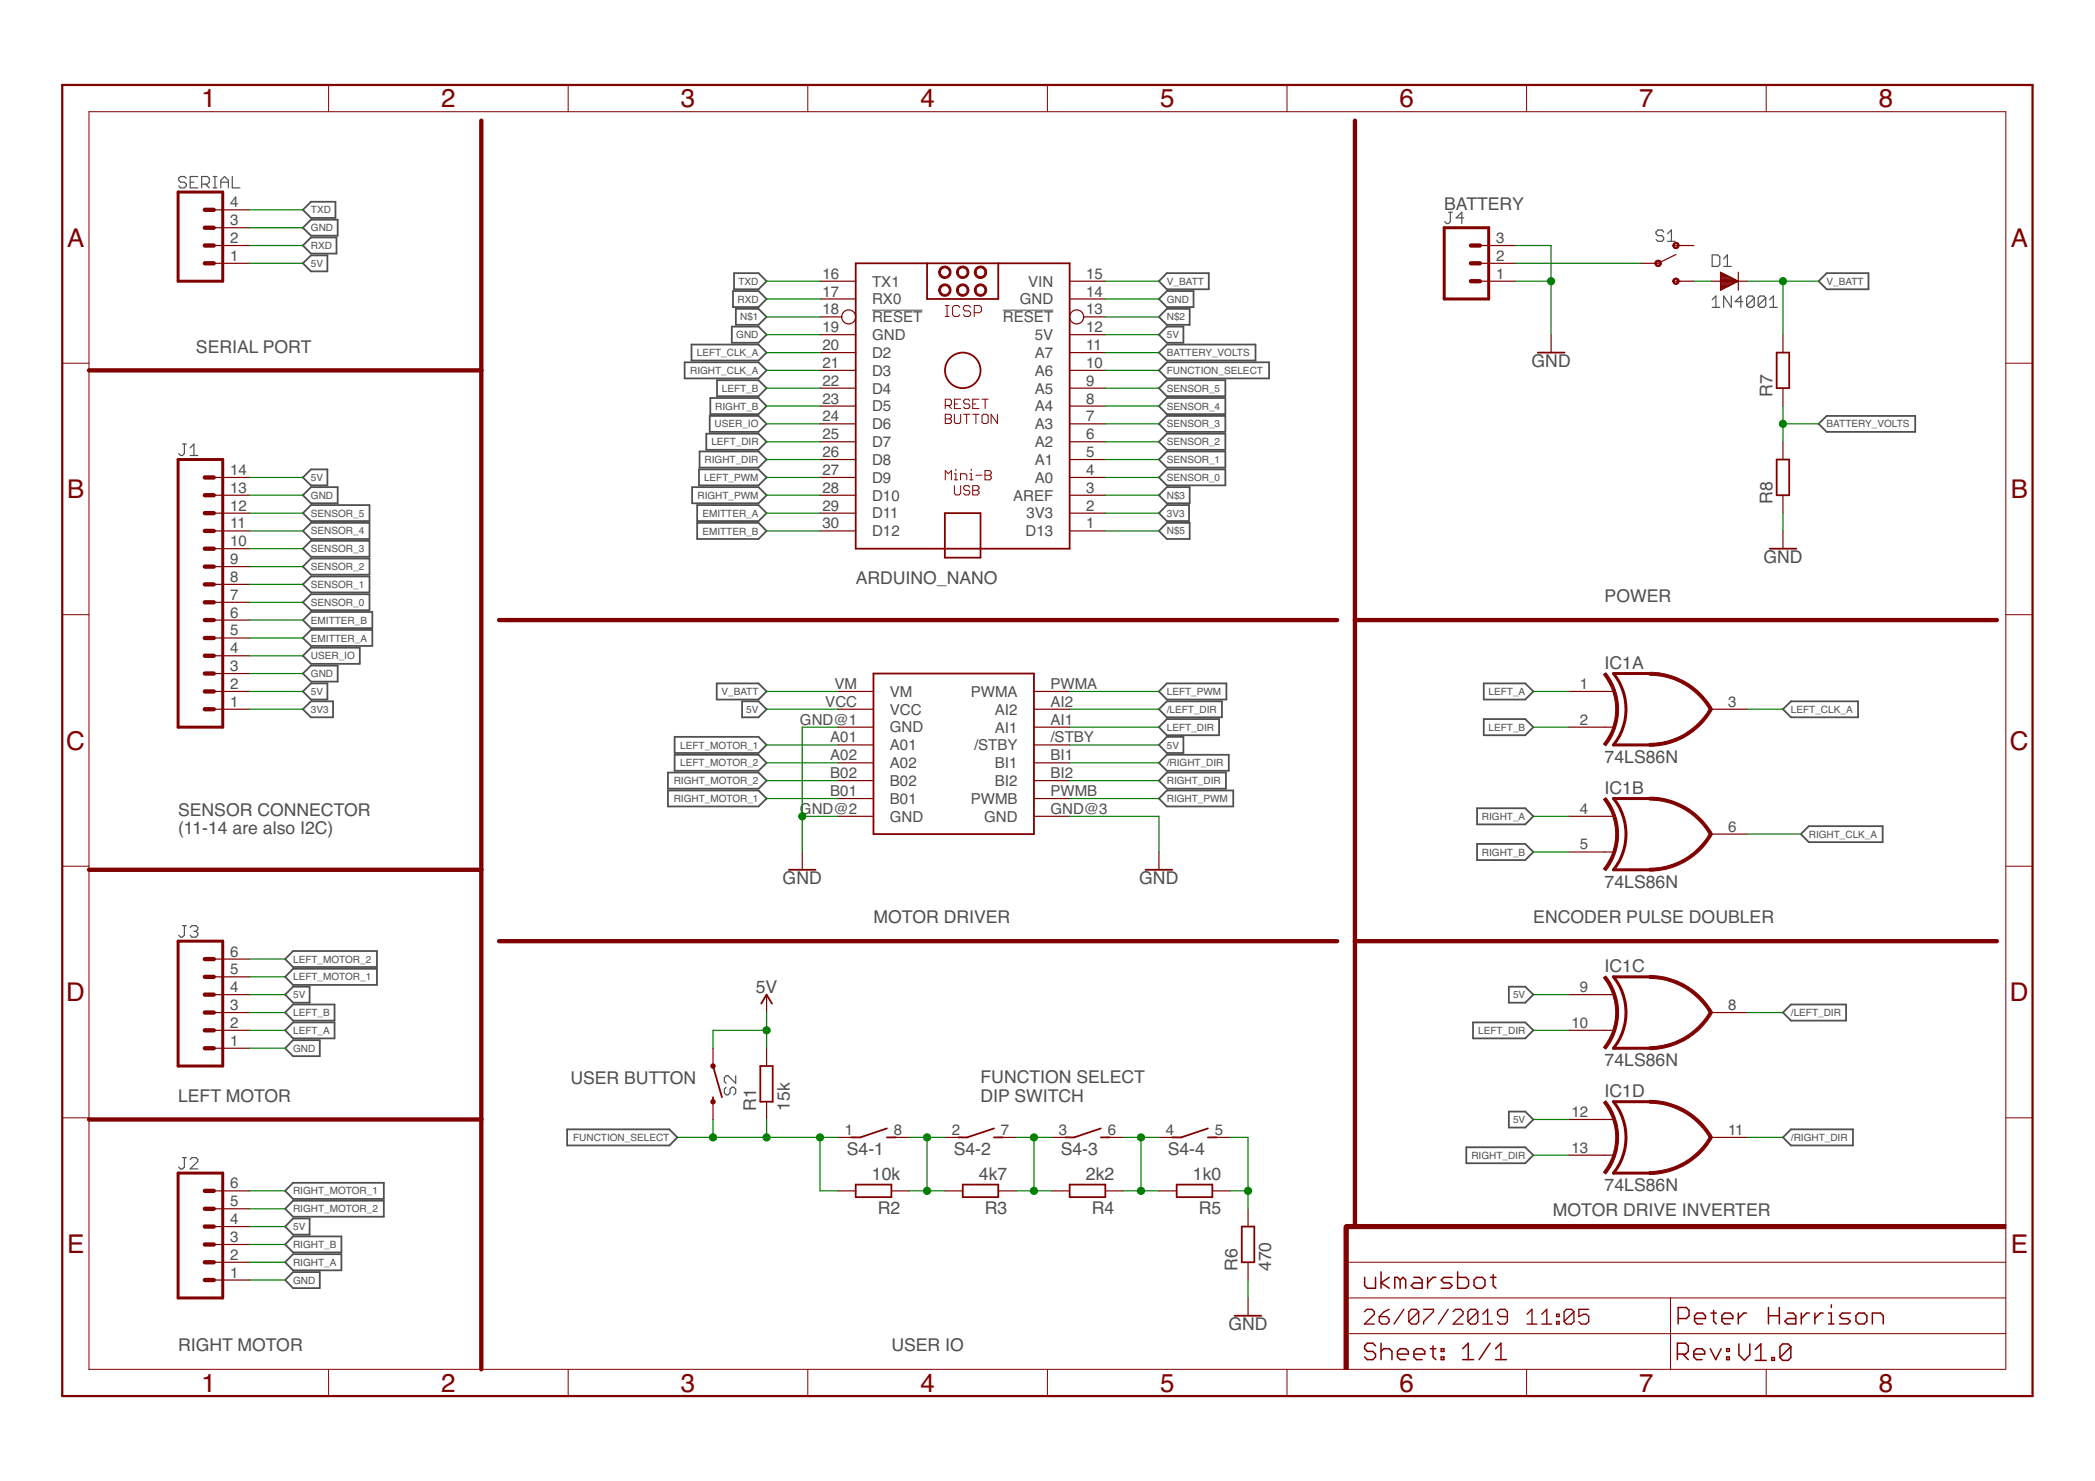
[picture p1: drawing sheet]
<svg xmlns="http://www.w3.org/2000/svg" width="297mm" height="210mm" viewBox="0 0 297 210" stroke-linecap="round" stroke-linejoin="round" font-family="sans-serif">
<g fill="none" stroke="#505050" stroke-width=".17">
<path d="M26.4 25.3l-.3-.3h-.5l-.3 .3v.2l.3 .3h.5l.3 .3v.3l-.3 .2h-.5l-.3-.2M27 25.8h.5M28 25h-1v1.6h1M28.6 26.1h.8l.3-.3v-.5l-.3-.3h-.8v1.6M29.1 26.1l.6 .5M30.2 25h.6M30.2 26.6h.6M30.5 25v1.6M31.3 25.8h1.1M31.3 26.6v-1.1l.5-.5 .6 .5v1.1M32.9 25v1.6h1.1M205.4 30.1h.5"/>
<path d="M205.6 30.1v1.3l-.2 .3h-.3l-.3-.3M207.5 30.9h-1l.8-.8v1.6M235.9 32.9l-.3-.3h-.5l-.3 .3v.2l.3 .3h.5l.3 .3v.3l-.3 .2h-.5l-.3-.2M236.4 34.2h1.1M236.4 33.1l.6-.5v1.6M242.8 36.1h.8l.2 .3v1.1l-.2 .3h-.8zM244.4 37.8h1.1M244.4 36.7l.5-.6v1.7M242.8 42.5l.5-.5v1.6M242.8 43.6h1M245.5 42v1.6l-1.1-1.6v1.6M247.1 42.8h-1.1l.8-.8v1.6"/>
<path d="M248.7 42.2v1.1l-.2 .3h-.6l-.3-.3M248.7 42.2l-.2-.2h-.6l-.3 .2v1.1M248.7 42.2l-1.1 1.1M250.4 42.2v1.1l-.3 .3h-.5l-.3-.3M250.4 42.2l-.3-.2h-.5l-.3 .2v1.1M250.4 42.2l-1.1 1.1M250.9 43.6h1.1M250.9 42.5l.5-.5v1.6M25.9 62.9h.5M26.1 62.9v1.4l-.2 .3h-.3l-.3-.3M27 64.6h1M27 63.5l.5-.6v1.7"/>
<path d="M25.9 131.2h.5M26.1 131.2v1.3l-.2 .3h-.3l-.3-.3M27 131.5l.2-.3h.6l.2 .3v.2l-.2 .3M27.5 132h.3M27.8 132l.2 .3v.2l-.2 .3h-.6l-.2-.3M103 154.1l-.3 .3v.5l.3 .3h.2l.3-.3v-.5l.3-.3h.2l.3 .3v.5l-.3 .3M104.3 152.5v1l-1.1-1h-.2l-.3 .2v.6l.3 .2M25.9 164.1h.5M26.1 164.1v1.3l-.2 .3h-.3l-.3-.3M27 164.3l.2-.2h.6l.2 .2v.3l-1 1.1h1"/>
</g>
<path d="M123.7 44h7.1M142.2 44h7.1" fill="none" stroke="#505050" stroke-width=".15"/>
<g fill="none" stroke="#505050" stroke-width=".25">
<path d="M42.9 29.7l1.2-1.1h3.5v2.3h-3.5zM42.9 34.8l1.2-1.1h3.6v2.2h-3.6zM42.9 32.3l1.2-1.2h3.8v2.3h-3.8zM42.9 37.3l1.2-1.1h2.3v2.3h-2.3zM104.1 38.7h3.4l1.2 1.2-1.2 1.1h-3.4zM165.4 38.7h6v2.3h-6l-1.1-1.1zM257.9 39.9l1.1-1.2h5.9v2.3h-5.9zM97.1 51.4h10.4l1.2 1.1-1.2 1.1h-10.4zM98 48.8h9.5l1.2 1.2-1.2 1.1h-9.5zM100.6 58.9h6.9l1.2 1.2-1.2 1.1h-6.9zM100.7 56.4h6.8l1.2 1.2-1.2 1.1h-6.8zM101.7 53.9h5.8l1.2 1.1-1.2 1.2h-5.8z"/>
<path d="M103.8 46.3h3.7l1.2 1.1-1.2 1.2h-3.7zM103.9 41.3h3.6l1.2 1.1-1.2 1.1h-3.6zM104.3 43.8h3.2l1.2 1.1-1.2 1.1h-3.2zM164.3 42.4l1.1-1.1h3.8v2.2h-3.8zM164.3 55l1.1-1.1h8.3v2.3h-8.3zM165.4 46.3h2.4v2.3h-2.4l-1.1-1.2zM165.4 48.8h12.6v2.3h-12.6l-1.1-1.1zM165.4 51.4h14.5v2.2h-14.5l-1.1-1.1zM165.4 56.4h8.3v2.3h-8.3l-1.1-1.1zM165.4 43.8h3.3v2.2h-3.3l-1.1-1.1zM42.9 70.2l1.2-1.2h3.8v2.3h-3.8zM42.9 67.7l1.2-1.2h2.3v2.3h-2.3z"/>
<path d="M42.9 72.7l1.2-1.1h8.3v2.3h-8.3zM42.9 77.8l1.2-1.2h8.3v2.3h-8.3zM44.1 74.1h8.3v2.3h-8.3l-1.2-1.2zM98.1 69h9.4l1.2 1.2-1.2 1.1h-9.4zM98.8 71.6h8.7l1.2 1.1-1.2 1.2h-8.7zM98.8 74.1h8.7l1.2 1.1-1.2 1.2h-8.7zM99.1 66.5h8.4l1.2 1.2-1.2 1.1h-8.4zM99.2 64h8.3l1.2 1.1-1.2 1.2h-8.3zM100.1 61.5h7.4l1.2 1.1-1.2 1.2h-7.4zM164.3 60.1l1.1-1.2h8.3v2.3h-8.3zM165.4 69h3.3v2.3h-3.3l-1.1-1.1zM165.4 61.5h8.3v2.3h-8.3l-1.1-1.2z"/>
<path d="M165.4 64h8.3v2.3h-8.3l-1.1-1.2zM165.4 66.5h8.3v2.3h-8.3l-1.1-1.1zM165.4 71.6h3.2v2.3h-3.2l-1.1-1.2zM165.4 74.1h3.3v2.3h-3.3l-1.1-1.2zM257.9 60.1l1.1-1.2h12.5v2.3h-12.5zM42.9 95.5l1.2-1.2h3.8v2.3h-3.8zM42.9 92.9l1.2-1.1h6.9v2.3h-6.9zM42.9 90.4l1.2-1.1h8.7v2.2h-8.7zM42.9 87.9l1.2-1.2h8.7v2.3h-8.7zM42.9 85.4l1.2-1.2h8.3v2.3h-8.3zM42.9 80.3l1.2-1.1h8.3v2.2h-8.3zM42.9 82.8l1.2-1.1h8.3v2.3h-8.3z"/>
<path d="M44.1 96.9h2.3v2.2h-2.3l-1.2-1.1zM101.6 96.9h5.9l1.2 1.1-1.2 1.1h-5.9zM105.2 99.4h2.3l1.2 1.1-1.2 1.2h-2.3zM165.4 99.4h7.8v2.3h-7.8l-1.1-1.2zM165.4 96.9h8.5v2.2h-8.5l-1.1-1.1zM210.4 96.9h5.9l1.1 1.1-1.1 1.1h-5.9zM42.9 100.5l1.2-1.1h3.1v2.3h-3.1zM94.7 109.5h12.8l1.2 1.1-1.2 1.2h-12.8zM94.7 112h12.8l1.2 1.2-1.2 1.1h-12.8zM95.7 107h11.8l1.2 1.1-1.2 1.1h-11.8zM95.7 104.4h11.8l1.2 1.2-1.2 1.1h-11.8zM165.4 101.9h7.4v2.3h-7.4l-1.1-1.1z"/>
<path d="M165.4 109.5h8.4v2.3h-8.4l-1.1-1.2zM165.4 112h9.5v2.3h-9.5l-1.1-1.1zM165.4 107h8.8v2.2h-8.8l-1.1-1.1zM165.4 104.4h2.4v2.3h-2.4l-1.1-1.1zM209.4 114.6h6.9l1.1 1.1-1.1 1.1h-6.9zM209.4 119.6h6.9l1.1 1.2-1.1 1.1h-6.9zM210.4 101.9h5.9l1.1 1.2-1.1 1.1h-5.9zM252.8 100.5l1.1-1.1h9.5v2.3h-9.5zM255.3 118.2l1.2-1.1h10.4v2.3h-10.4zM41.6 134.8h11.8v2.3h-11.8l-1.2-1.2zM41.6 137.3h11.8v2.3h-11.8l-1.2-1.1zM213.9 139.8h2.4l1.1 1.2-1.1 1.1h-2.4z"/>
<path d="M40.4 146l1.2-1.1h5.8v2.3h-5.8zM40.4 141l1.2-1.2h2.3v2.3h-2.3zM41.6 147.4h3.7v2.3h-3.7l-1.2-1.1zM41.6 142.4h5.8v2.3h-5.8l-1.2-1.2zM208.9 144.9h7.4l1.1 1.1-1.1 1.2h-7.4zM213.9 157.5h2.4l1.1 1.2-1.1 1.1h-2.4zM252.8 143.5l1.1-1.1h7.8v2.3h-7.8zM41.6 167.6h12.8v2.3h-12.8l-1.2-1.1zM41.6 170.2h12.8v2.2h-12.8l-1.2-1.1zM41.6 177.8h6.8v2.2h-6.8l-1.2-1.1zM41.6 175.2h6.8v2.3h-6.8l-1.2-1.1zM41.6 172.7h2.3v2.3h-2.3l-1.2-1.2z"/>
<path d="M80.4 160.1h14.5l1.1 1.1-1.1 1.1h-14.5zM207.9 162.6h8.4l1.1 1.1-1.1 1.2h-8.4zM252.8 161.2l1.1-1.1h8.8v2.2h-8.8zM41.6 180.3h3.7v2.3h-3.7l-1.2-1.2z"/>
</g>
<g fill="none" stroke="#800000" stroke-width=".61">
<path d="M68.2 17.1v177M192.1 17.1v156.7h-1.2v1.3M29 34.8h1.3M29 37.3h1.3M29 32.3h1.3M29 29.7h1.3M208.6 34.8h1.2M208.6 37.3h1.2M208.6 39.9h1.2M12.6 52.5h55.6M29 77.8h1.3M29 75.2h1.3"/>
<path d="M29 72.7h1.3M29 70.2h1.3M29 67.7h1.3M29 87.9h1.3M29 95.5h1.3M29 98h1.3M29 90.4h1.3M29 92.9h1.3M29 85.4h1.3M29 82.8h1.3M29 80.3h1.3M70.8 87.9h118.8"/>
<path d="M192.1 87.9h91M29 100.5h1.3M12.6 123.3h55.6M29 138.5h1.3M29 135.9h1.3M70.8 133.4h118.8M192.1 133.4h91M12.6 158.7h55.6M29 143.5h1.3M29 146h1.3M29 148.6h1.3M29 141h1.3"/>
<path d="M29 176.4h1.3M29 178.9h1.3M29 171.3h1.3M29 173.8h1.3M29 168.8h1.3M29 181.4h1.3"/>
</g>
<g fill="none" stroke="#800000" stroke-width=".25">
<path d="M121.3 37.3h30.4v40.5h-30.4zM131.4 37.3v5.1h10.1v-5.1M218 50h3.8M251.9 50h1.8v5h-1.8zM134 72.7h5v6.3h-5zM250.9 77.8h3.8M251.9 65.1h1.8v5.1h-1.8zM123.8 95.5h22.8v22.7h-22.8zM111.8 123.3h3.8M162.4 123.3h3.8M101.1 155.5v.6M101.1 151.1l1.3 4.4"/>
<path d="M107.8 151.1h1.8v5h-1.8zM107.9 142.2l.8-1.2 .8 1.2M125.8 159.9l-3.8 1.3h-1.3M140.9 159.9l-3.8 1.3h-1.2M156.1 159.9l-3.8 1.3h-1.3M171.3 159.9l-3.8 1.3h-1.3M121.3 167.9h5.1v1.8h-5.1zM125.8 161.2h1.2M136.5 167.9h5v1.8h-5zM140.9 161.2h1.3M151.7 167.9h5v1.8h-5zM156.1 161.2h1.3"/>
<path d="M166.8 167.9h5.1v1.8h-5.1zM171.3 161.2h1.2M176.1 173.8h1.7v5.1h-1.7zM175 186.5h3.8"/>
<circle cx="136.5" cy="52.5" r="2.52"/>
</g>
<g fill="none" stroke="#800000" stroke-width=".17">
<path d="M30.3 37.3h5.1M30.3 34.8h5.1M30.3 32.3h5.1M30.3 29.7h5.1M116.3 39.9h5M151.7 39.9h5M209.8 39.9h5.1M209.8 37.3h5.1M209.8 34.8h5.1M237.6 39.9h2.6M237.6 36.1l-2.5 1.2h-2.5M237.6 34.8h2.6"/>
<path d="M242.7 39.9h1.2M243.9 38.6l2.6 1.3-2.6 1.2zM243.9 39.9h2.5M243.9 39.8h2.4M243.9 39.6h2.2M243.9 39.5h1.9M243.9 39.4h1.7M243.9 39.3h1.5M243.9 39.2h1.2M243.9 39.1h1M243.9 38.9h.7M243.9 38.8h.5"/>
<path d="M243.9 38.7h.3M246.5 39.9h1.2M246.5 38.6v2.5M116.3 42.4h5M116.3 44.9h3.1M116.3 47.4h5M116.3 50h5M116.3 52.5h5M116.3 55h5M116.3 57.6h5M151.7 42.4h5M151.7 47.4h5"/>
<path d="M151.7 50h5M151.7 52.5h5M151.7 55h5M151.7 57.6h5M153.6 44.9h3.1M219.9 47.4v2.6M243.9 41.1h.1M243.9 41h.3M243.9 40.9h.6M243.9 40.7h.8M243.9 40.6h1.1M243.9 40.5h1.3"/>
<path d="M243.9 40.4h1.5M243.9 40.3h1.8M243.9 40.1h2M243.9 40h2.2M252.8 47.4v2.6M252.8 55v2.6M30.3 67.7h5.1M30.3 70.2h5.1M30.3 72.7h5.1M30.3 75.2h5.1M30.3 77.8h5.1M116.3 60.1h5"/>
<path d="M116.3 62.6h5M116.3 65.1h5M116.3 67.7h5M116.3 70.2h5M116.3 72.7h5M116.3 75.2h5M151.7 60.1h5M151.7 62.6h5M151.7 65.1h5M151.7 67.7h5M151.7 70.2h5M151.7 72.7h5"/>
<path d="M151.7 75.2h5M252.8 62.6v2.5M252.8 70.2v2.5M252.8 75.2v2.6M30.3 98h5.1M30.3 95.5h5.1M30.3 92.9h5.1M30.3 90.4h5.1M30.3 87.9h5.1M30.3 85.4h5.1M30.3 82.8h5.1M30.3 80.3h5.1"/>
<path d="M118.8 98h5M146.6 98h5.1M222.5 98h6.3M30.3 100.5h5.1M118.8 100.5h5M118.8 103.1h5M118.8 105.6h5M118.8 108.1h5M118.8 110.6h5M118.8 113.2h5M118.8 115.7h5M146.6 100.5h5.1"/>
<path d="M146.6 103.1h5.1M146.6 105.6h5.1M146.6 108.1h5.1M146.6 110.6h5.1M146.6 113.2h5.1M146.6 115.7h5.1M222.5 103.1h6.3M222.5 115.7h6.3M242.7 100.5h5M242.7 118.2h5M30.3 138.5h5.1M30.3 135.9h5.1"/>
<path d="M113.7 120.8v2.5M164.3 120.8v2.5M222.5 120.8h6.3M30.3 141h5.1M30.3 146h5.1M30.3 143.5h5.1M30.3 148.6h5.1M101.1 148.6v2.5M101.1 156.1v2.6M108.7 141v2.5M108.7 148.6v2.5M108.7 156.1v2.6"/>
<path d="M222.5 141h6.3M222.5 146h6.3M222.5 158.7h6.3M242.7 143.5h5M30.3 178.9h5.1M30.3 176.4h5.1M30.3 173.8h5.1M30.3 171.3h5.1M30.3 168.8h5.1M118.8 161.2h2.5M118.8 168.8h2.5M126.4 161.2h2.5"/>
<path d="M126.4 168.8h2.5M134 161.2h2.5M134 168.8h2.5M141.5 161.2h2.6M141.5 168.8h2.6M149.1 161.2h2.6M149.1 168.8h2.6M156.7 161.2h2.6M156.7 168.8h2.6M164.3 161.2h2.5M164.3 168.8h2.5M171.9 161.2h2.5"/>
<path d="M171.9 168.8h2.5M177 171.3v2.5M177 178.9v2.5M222.5 163.7h6.3M242.7 161.2h5M30.3 181.4h5.1M177 184v2.5"/>
<circle cx="120.3" cy="44.9" r=".99"/>
<circle cx="152.7" cy="44.9" r=".99"/>
</g>
<g fill="none" stroke="#800000" stroke-width=".14">
<path d="M12.6 15.8h271.8v178.3h-271.8zM46.6 12v3.8M80.6 12v3.8M114.5 12v3.8M148.5 12v3.8M182.5 12v3.8M216.5 12v3.8M250.4 12v3.8M237.6 39.9h.7M8.8 51.5h3.8M134 57.5h.7l.2-.2v-.5l-.2-.2h-.7v1.3M134 58.7h.7l.2 .2v.3l-.2 .2 .2 .2v.2l-.2 .2h-.7z"/>
<path d="M134 59.4h.7M134 44.9h.5M134 43.3h.5M134.3 43.3v1.6M134.5 57.5l.4 .4M135.3 58.7v1.1l.2 .2h.5l.2-.2v-1.1M135.3 57.3h.5M136.1 43.6l-.3-.3h-.5l-.2 .3v1l.2 .3h.5l.3-.3M136.2 56.6h-.9v1.3h.9M136.6 58.7h.9M137.1 58.7v1.3M137.5 56.8l-.2-.2h-.5l-.2 .2v.2l.2 .3h.5l.2 .2v.2l-.2 .2h-.5l-.2-.2"/>
<path d="M137.6 43.6l-.2-.3h-.6l-.2 .3v.2l.2 .3h.6l.2 .2v.3l-.2 .3h-.6l-.2-.3M137.9 57.3h.5M137.9 58.7h.9M138.1 44.3h.8l.2-.2v-.5l-.2-.3h-.8v1.6M138.4 58.7v1.3M138.8 56.6h-.9v1.3h.9M139.2 56.6h.9M139.4 58.7h.5l.2 .2v.9l-.2 .2h-.5l-.2-.2v-.9zM139.7 56.6v1.3M141.4 58.7v1.3l-.9-1.3v1.3M284.4 51.5h3.8M134 68v-1.3l.5 .4 .4-.4v1.3"/>
<path d="M135.3 67.1h.2v.9M135.3 68h.5M135.3 68.8v1.1l.2 .2h.5l.2-.2v-1.1M135.5 66.5v.2M136.2 68v-.9h.6l.3 .3v.6M137.5 67.1h.2v.9M137.5 68h.4M137.5 69l-.2-.2h-.5l-.2 .2v.3l.2 .2h.5l.2 .2v.2l-.2 .2h-.5l-.2-.2M137.7 66.5v.2M137.9 68.8h.7l.2 .2v.3l-.2 .2 .2 .2v.2l-.2 .2h-.7zM137.9 69.5h.7M138.4 67.4h.8"/>
<path d="M139.7 66.7h.6l.2 .2v.2l-.2 .3 .2 .2v.2l-.2 .2h-.6zM139.7 67.4h.6M8.8 87.1h3.8M284.4 87.1h3.8M8.8 122.8h3.8M284.4 122.8h3.8M8.8 158.4h3.8M284.4 158.4h3.8M190.9 178.9h93.5M46.6 194.1v3.8M80.6 194.1v3.8M114.5 194.1v3.8"/>
<path d="M148.5 194.1v3.8M182.5 194.1v3.8M190.9 189h93.5M190.9 184h93.5M216.5 194.1v3.8M236.9 184v10.2M250.4 194.1v3.8"/>
</g>
<g fill="#800000" stroke="#800000" stroke-width=".14">
<path d="M133.3 40.6a.88 .88 0 0 1 1.4 0 .88 .88 0 0 1-.5 1.4 .88 .88 0 0 1-1.1-.9h.2a.64 .64 0 0 1 .9-.6 .64 .64 0 0 1 .2 1 .64 .64 0 0 1-1-.2l-.1-.2h-.2z" fill-rule="evenodd"/>
<path d="M135.8 38a.88 .88 0 0 1 1.4 .1 .88 .88 0 0 1-.4 1.3 .88 .88 0 0 1-1.2-.8h.3a.63 .63 0 0 1 .9-.5 .63 .63 0 0 1 .1 1 .63 .63 0 0 1-1-.3v-.2h-.3z" fill-rule="evenodd"/>
<path d="M138.3 38a.88 .88 0 0 1 1.4 .1 .88 .88 0 0 1-.4 1.3 .88 .88 0 0 1-1.2-.8h.3a.63 .63 0 0 1 .9-.6 .63 .63 0 0 1 .2 1 .63 .63 0 0 1-1.1-.2v-.2h-.3z" fill-rule="evenodd"/>
<path d="M133.3 38a.88 .88 0 0 1 1.4 .1 .88 .88 0 0 1-.5 1.3 .88 .88 0 0 1-1.1-.8h.2a.64 .64 0 0 1 .9-.6 .64 .64 0 0 1 .2 1 .64 .64 0 0 1-1-.2l-.1-.2h-.2z" fill-rule="evenodd"/>
<path d="M138.3 40.6a.88 .88 0 0 1 1.4 0 .88 .88 0 0 1-.4 1.4 .88 .88 0 0 1-1.2-.9h.3a.63 .63 0 0 1 .8-.6 .63 .63 0 0 1 .3 1 .63 .63 0 0 1-1.1-.2v-.2h-.3z" fill-rule="evenodd"/>
<path d="M135.8 40.6a.88 .88 0 0 1 1.4 0 .88 .88 0 0 1-.4 1.4 .88 .88 0 0 1-1.2-.9h.3a.63 .63 0 0 1 .9-.5 .63 .63 0 0 1 .1 1 .63 .63 0 0 1-1-.3v-.2h-.3z" fill-rule="evenodd"/>
<path d="M233.8 105.4a9.8 9.8 0 0 0 8.6-5l.4 .2a10.2 10.2 0 0 1-9 5.2z" fill-rule="evenodd"/>
<path d="M233.8 95.3a10.2 10.2 0 0 1 9 5.2l-.4 .2a9.8 9.8 0 0 0-8.6-5z" fill-rule="evenodd"/>
<path d="M227.4 95.6l.3-.2a8.2 8.2 0 0 1 0 10.3l-.3-.2a7.9 7.9 0 0 0 0-9.9z" fill-rule="evenodd"/>
<path d="M233.8 123.1a9.8 9.8 0 0 0 8.6-5l.4 .2a10.2 10.2 0 0 1-9 5.2z" fill-rule="evenodd"/>
<path d="M233.8 113a10.2 10.2 0 0 1 9 5.2l-.4 .2a9.8 9.8 0 0 0-8.6-5z" fill-rule="evenodd"/>
<path d="M227.4 113.3l.3-.2a8.2 8.2 0 0 1 0 10.3l-.3-.3a7.8 7.8 0 0 0 0-9.8z" fill-rule="evenodd"/>
<path d="M233.8 148.4a9.9 9.9 0 0 0 8.6-5l.4 .2a10.2 10.2 0 0 1-9 5.2z" fill-rule="evenodd"/>
<path d="M233.8 138.3a10.2 10.2 0 0 1 9 5.1l-.4 .3a9.9 9.9 0 0 0-8.6-5z" fill-rule="evenodd"/>
<path d="M227.4 138.6l.3-.3a8.3 8.3 0 0 1 0 10.4l-.3-.3a7.9 7.9 0 0 0 0-9.8z" fill-rule="evenodd"/>
<path d="M233.8 166.1a9.9 9.9 0 0 0 8.6-5l.4 .1a10.2 10.2 0 0 1-9 5.3z" fill-rule="evenodd"/>
<path d="M233.8 156a10.2 10.2 0 0 1 9 5.2l-.4 .2a9.9 9.9 0 0 0-8.6-5z" fill-rule="evenodd"/>
<path d="M227.4 156.3l.3-.3a8.3 8.3 0 0 1 0 10.4l-.3-.3a7.9 7.9 0 0 0 0-9.8z" fill-rule="evenodd"/>
<path d="M237.3 34.4a.46 .46 0 0 1 .7 .2 .46 .46 0 0 1-.3 .6 .46 .46 0 0 1-.5-.4h.2a.25 .25 0 0 1 .3-.3 .25 .25 0 0 1 .1 .4 .25 .25 0 0 1-.4 0v-.1h-.2z" fill-rule="evenodd"/>
<path d="M237.3 39.5a.46 .46 0 0 1 .7 .2 .46 .46 0 0 1-.3 .6 .46 .46 0 0 1-.5-.4h.2a.25 .25 0 0 1 .3-.3 .25 .25 0 0 1 .1 .4 .25 .25 0 0 1-.4 0v-.1h-.2z" fill-rule="evenodd"/>
<path d="M234.8 37a.47 .47 0 0 1 .7 .1 .47 .47 0 0 1-.3 .7 .47 .47 0 0 1-.6-.5h.2a.26 .26 0 0 1 .4-.2 .26 .26 0 0 1 .1 .4 .26 .26 0 0 1-.4-.1l-.1-.1h-.2z" fill-rule="evenodd"/>
<circle cx="101.1" cy="151.1" r=".32"/>
<circle cx="101.1" cy="156.2" r=".32"/>
</g>
<path d="M25.3 27.2h6.3v12.7h-6.3zM204.8 32.3h6.3v10.1h-6.3zM25.3 65.1h6.3v38h-6.3zM233.8 95.5h-5a8.1 8.1 0 0 1 0 10.1h5M233.8 113.2h-5a8.1 8.1 0 0 1 0 10.1h5M25.3 133.4h6.3v17.7h-6.3zM233.8 138.5h-5a8.1 8.1 0 0 1 0 10.1h5M233.8 156.1h-5a8.1 8.1 0 0 1 0 10.2h5M25.3 166.3h6.3v17.7h-6.3z" fill="none" stroke="#800000" stroke-width=".42"/>
<g fill="#800000" stroke="#800000" stroke-width=".14">
<path d="M190.6 173.8h.6v20.3h-.6z"/>
<path d="M190.8 173.5h93.6v.6h-93.6z"/>
</g>
<g fill="none" stroke="#800000" stroke-width=".21">
<path d="M193.5 181v1.2l.4 .4h1.1v-1.6M195 190.8l-.4-.4h-.7l-.4 .4v.4l.4 .3h.7l.4 .4v.4l-.4 .4h-.7l-.4-.4M195.8 180.3v2.3M195.8 190.4v2.3M195.8 191.5l.4-.3h.8l.4 .3v1.2M197 181l-1.2 .8 1.2 .8M198.1 191.9h1.6v-.4l-.4-.3h-.8l-.4 .3v.8l.4 .4h.8M198.5 181.4l-.4-.4h-.3v1.6M198.5 181.4v1.2M198.5 181.4l.4-.4 .4 .4v1.2M200.5 181h.8l.3 .4v1.2h-1.1l-.4-.4 .4-.4h1.1M200.5 191.9h1.5v-.4l-.4-.3h-.7l-.4 .3v.8l.4 .4h.7"/>
<path d="M202.4 181v1.6M202.8 191.2h.8M203.2 190.8v1.5l.4 .4M203.6 181h-.4l-.8 .8M204.3 192.3h.4v.4h-.4zM204.3 191.2h.4v.3h-.4zM205.9 181h-1.2l-.4 .4 .4 .4h.8l.4 .4-.4 .4h-1.2M206.7 180.3v2.3h1.1l.4-.4v-.8l-.4-.4h-1.1M207.4 191.2l.8-.8v2.3M207.4 192.7h1.5M209 181.4l.4-.4h.8l.3 .4v.8l-.3 .4h-.8l-.4-.4zM211.3 190.4l-1.6 2.3"/>
<path d="M211.3 181h.8M211.7 180.7v1.5l.4 .4M212 192.7h1.6M212 191.2l.8-.8v2.3M237.8 191.9h1.2l.4-.4v-.7l-.4-.4h-1.2v2.3M237.9 186.9h1.2l.4-.4v-.8l-.4-.4h-1.2v2.3M238.6 191.9l.8 .8M240.2 191.9h1.5v-.4l-.4-.3h-.8l-.3 .3v.8l.3 .4h.8M240.3 186.9h1.5v-.4l-.4-.4h-.8l-.3 .4v.8l.3 .3h.8M242.5 191.2l.8 1.5 .7-1.5M242.6 186.1h.8M243 185.7v1.6l.4 .3"/>
<path d="M244.1 186.9h1.6v-.4l-.4-.4h-.8l-.4 .4v.8l.4 .3h.8M244.8 192.3h.4v.4h-.4zM244.8 191.2h.4v.3h-.4zM246.5 186.1v1.5M246.5 190.5v1.5l.8 .8 .8-.8v-1.5M247.6 186.1h-.4l-.7 .8M248.9 191.3l.8-.8v2.3M248.9 192.8h1.5M250.7 185.3v2.3M250.7 186.5h1.6M251.2 192.4h.4v.4h-.4zM252.3 185.3v2.3"/>
<path d="M253.4 186.1h.8l.4 .4v1.1h-1.2l-.3-.3 .3-.4h1.2M253.9 190.9v1.5l-.4 .4h-.7l-.4-.4M253.9 190.9l-.4-.4h-.7l-.4 .4v1.5M253.9 190.9l-1.5 1.5M255.4 186.1v1.5M256.5 186.1h-.3l-.8 .8M257.3 186.1v1.5M258.5 186.1h-.4l-.8 .8M259.3 187.6h.7M259.3 186.1h.4v1.5M259.7 184.9v.4M262.4 186.1h-1.2l-.4 .4 .4 .4h.8l.4 .4-.4 .3h-1.2"/>
<path d="M263.1 186.5l.4-.4h.8l.4 .4v.8l-.4 .3h-.8l-.4-.3zM265.5 187.6v-1.5h1.1l.4 .4v1.1"/>
</g>
<g fill="none" stroke="#800000" stroke-width=".19">
<path d="M193.5 185.9l.3-.3h.7l.4 .3v.4l-1.4 1.4h1.4M195.6 186.6h1l.4 .4v.3l-.4 .4h-.7l-.3-.4zM197 185.6l-.7 .3-.7 .7M199.1 185.6l-1.4 2.1M201.1 185.9v1.4l-.3 .4h-.7l-.4-.4M201.1 185.9l-.3-.3h-.7l-.4 .3v1.4M201.1 185.9l-1.4 1.4M201.8 185.6h1.4v.3l-1.4 1.4v.4M205.3 185.6l-1.4 2.1M206 185.9l.4-.3h.7l.3 .3v.4l-1.4 1.4h1.4M209.5 185.9v1.4l-.3 .4h-.7l-.4-.4M209.5 185.9l-.3-.3h-.7l-.4 .3v1.4"/>
<path d="M209.5 185.9l-1.4 1.4M210.2 187.7h1.4M210.2 186.3l.7-.7v2.1M213.7 186.6h-1l-.4-.3v-.4l.4-.3h.7l.3 .3v1.4l-.3 .4h-.7l-.4-.4M216.5 187.7h1.4M216.5 186.3l.7-.7v2.1M218.6 187.7h1.4M218.6 186.3l.7-.7v2.1M220.7 187.3h.4v.4h-.4zM220.7 186.3h.4v.3h-.4zM223.2 185.9v1.4l-.4 .4h-.7l-.3-.4M223.2 185.9l-.4-.3h-.7l-.3 .3v1.4"/>
<path d="M223.2 185.9l-1.4 1.4M225.3 185.6h-1.4v1l.7-.3h.3l.4 .3v.7l-.4 .4h-.7l-.3-.4"/>
</g>
<path d="M8.8 12h279.4v185.9h-279.4z" fill="none" stroke="#800000" stroke-width=".32"/>
<g fill="none" stroke="#008000" stroke-width=".17">
<path d="M35.4 29.7h7.5M35.4 34.8h7.5M35.4 32.3h7.5M35.4 37.3h7.5M108.7 39.9h7.6M156.7 39.9h7.6M214.9 39.9h5M214.9 34.8h5v12.6M214.9 37.3h17.7M240.2 39.9h2.5M247.7 39.9h10.2M252.8 39.9v7.5"/>
<path d="M108.7 42.4h7.6M108.7 47.4h7.6M108.7 50h7.6M108.7 52.5h7.6M108.7 57.6h7.6M108.7 55h7.6M108.7 44.9h7.6M156.7 42.4h7.6M156.7 47.4h7.6M156.7 50h7.6M156.7 52.5h7.6M156.7 57.6h7.6"/>
<path d="M156.7 55h7.6M156.7 44.9h7.6M252.8 57.6v5M35.4 70.2h7.5M35.4 67.7h7.5M35.4 72.7h7.5M35.4 75.2h7.5M35.4 77.8h7.5M108.7 70.2h7.6M108.7 60.1h7.6M108.7 62.6h7.6M108.7 65.1h7.6"/>
<path d="M108.7 67.7h7.6M108.7 72.7h7.6M108.7 75.2h7.6M156.7 70.2h7.6M156.7 60.1h7.6M156.7 62.6h7.6M156.7 65.1h7.6M156.7 67.7h7.6M156.7 72.7h7.6M156.7 75.2h7.6M252.8 72.7v2.5M252.8 60.1h5.1"/>
<path d="M35.4 95.5h7.5M35.4 92.9h7.5M35.4 98h7.5M35.4 90.4h7.5M35.4 87.9h7.5M35.4 85.4h7.5M35.4 82.8h7.5M35.4 80.3h7.5M108.7 98h10.1M151.7 98h12.6M217.4 98h5.1M35.4 100.5h7.5"/>
<path d="M108.7 100.5h10.1M108.7 110.6h10.1M108.7 113.2h10.1M108.7 108.1h10.1M108.7 105.6h10.1M113.7 115.7h5.1M118.8 103.1h-5.1v17.7M151.7 115.7h12.6v5.1M151.7 103.1h12.6M151.7 100.5h12.6M151.7 110.6h12.6M151.7 113.2h12.6"/>
<path d="M151.7 108.1h12.6M151.7 105.6h12.6M217.4 115.7h5.1M217.4 103.1h5.1M247.7 100.5h5.1M247.7 118.2h7.6M35.4 135.9h5M35.4 138.5h5M217.4 120.8h5.1M35.4 148.6h5M35.4 146h5M35.4 143.5h5"/>
<path d="M35.4 141h5M101.1 158.7v2.5M108.7 146h-7.6v2.6M108.7 143.5v5.1M108.7 158.7v2.5M217.4 146h5.1M217.4 141h5.1M217.4 158.7h5.1M247.7 143.5h5.1M35.4 168.8h5M35.4 171.3h5M35.4 178.9h5"/>
<path d="M35.4 176.4h5M35.4 173.8h5M96 161.2h22.8M116.3 161.2v7.6h2.5M128.9 161.2h5.1M128.9 168.8h5.1M131.4 161.2v7.6M144.1 161.2h5M144.1 168.8h5M146.6 161.2v7.6M159.3 161.2h5M159.3 168.8h5"/>
<path d="M161.8 161.2v7.6M174.4 161.2h2.6v10.1M174.4 168.8h2.6M217.4 163.7h5.1M247.7 161.2h5.1M35.4 181.4h5M177 181.4v2.6"/>
</g>
<g fill="#008000" stroke="#008000" stroke-width=".14">
<circle cx="113.7" cy="115.7" r=".51"/>
<circle cx="219.9" cy="39.9" r=".51"/>
<circle cx="116.3" cy="161.2" r=".51"/>
<circle cx="108.7" cy="161.2" r=".51"/>
<circle cx="101.1" cy="161.2" r=".51"/>
<circle cx="252.8" cy="60.1" r=".51"/>
<circle cx="252.8" cy="39.9" r=".51"/>
<circle cx="108.7" cy="146" r=".51"/>
<circle cx="131.4" cy="161.2" r=".51"/>
<circle cx="131.4" cy="168.8" r=".51"/>
<circle cx="146.6" cy="161.2" r=".51"/>
<circle cx="146.6" cy="168.8" r=".51"/>
<circle cx="161.8" cy="161.2" r=".51"/>
<circle cx="161.8" cy="168.8" r=".51"/>
<circle cx="177" cy="168.8" r=".51"/>
</g>
<g font-size="3.7" fill="#800000">
<text x="28.6" y="15.2">1</text>
<text x="62.6" y="15.2">2</text>
<text x="96.5" y="15.2">3</text>
<text x="130.5" y="15.2">4</text>
<text x="164.5" y="15.2">5</text>
<text x="198.4" y="15.2">6</text>
<text x="232.4" y="15.2">7</text>
<text x="266.4" y="15.2">8</text>
<text x="9.5" y="35">A</text>
<text x="285.1" y="35">A</text>
<text x="9.5" y="70.6">B</text>
<text x="285.1" y="70.6">B</text>
<text x="9.4" y="106.2">C</text>
<text x="285" y="106.2">C</text>
<text x="9.4" y="141.9">D</text>
<text x="285" y="141.9">D</text>
<text x="9.5" y="177.5">E</text>
<text x="285.1" y="177.5">E</text>
<text x="28.6" y="197.3">1</text>
<text x="62.6" y="197.3">2</text>
<text x="96.5" y="197.3">3</text>
<text x="130.5" y="197.3">4</text>
<text x="164.5" y="197.3">5</text>
<text x="198.4" y="197.3">6</text>
<text x="232.4" y="197.3">7</text>
<text x="266.4" y="197.3">8</text>
</g>
<g font-size="2.5" fill="#505050">
<text x="204.8" y="29.7">BATTERY</text>
<text x="27.8" y="50">SERIAL PORT</text>
<text x="217.2" y="52">GND</text>
<text x="251.3" y="56.3" transform="rotate(-90 251.3 56.3)">R7</text>
<text x="251.3" y="71.5" transform="rotate(-90 251.3 71.5)">R8</text>
<text x="121.3" y="82.8">ARDUINO_NANO</text>
<text x="250" y="79.8">GND</text>
<text x="227.5" y="85.4">POWER</text>
<text x="227.5" y="94.8">IC1A</text>
<text x="227.5" y="108.1">74LS86N</text>
<text x="227.5" y="112.5">IC1B</text>
<text x="25.3" y="115.7">SENSOR CONNECTOR</text>
<text x="25.3" y="118.2">(11-14 are also I2C)</text>
<text x="111" y="125.3">GND</text>
<text x="161.5" y="125.3">GND</text>
<text x="227.5" y="125.8">74LS86N</text>
<text x="123.9" y="130.9">MOTOR DRIVER</text>
<text x="217.4" y="130.9">ENCODER PULSE DOUBLER</text>
<text x="227.5" y="137.8">IC1C</text>
<text x="107.2" y="140.7">5V</text>
<text x="80.9" y="153.6">USER BUTTON</text>
<text x="139" y="153.5">FUNCTION SELECT</text>
<text x="227.5" y="151.1">74LS86N</text>
<text x="227.5" y="155.5">IC1D</text>
<text x="25.3" y="156.1">LEFT MOTOR</text>
<text x="107.2" y="157.4" transform="rotate(-90 107.2 157.4)">R1</text>
<text x="112" y="157.4" transform="rotate(-90 112 157.4)">15k</text>
<text x="139" y="156.1">DIP SWITCH</text>
<text x="120.1" y="163.7">S4-1</text>
<text x="123.6" y="167.3">10k</text>
<text x="135.2" y="163.7">S4-2</text>
<text x="138.8" y="167.3">4k7</text>
<text x="150.4" y="163.7">S4-3</text>
<text x="154" y="167.3">2k2</text>
<text x="165.6" y="163.7">S4-4</text>
<text x="169.1" y="167.3">1k0</text>
<text x="124.5" y="172.1">R2</text>
<text x="139.6" y="172.1">R3</text>
<text x="154.8" y="172.1">R4</text>
<text x="170" y="172.1">R5</text>
<text x="220.2" y="172.3">MOTOR DRIVE INVERTER</text>
<text x="227.5" y="168.8">74LS86N</text>
<text x="175.5" y="180.2" transform="rotate(-90 175.5 180.2)">R6</text>
<text x="180.2" y="180.2" transform="rotate(-90 180.2 180.2)">470</text>
<text x="25.3" y="191.5">RIGHT MOTOR</text>
<text x="126.4" y="191.5">USER IO</text>
<text x="174.2" y="188.5">GND</text>
</g>
<g font-size="2.1" fill="#505050">
<text x="32.6" y="29.4">4</text>
<text x="32.6" y="34.4">2</text>
<text x="32.6" y="31.9">3</text>
<text x="212.1" y="34.4">3</text>
<text x="32.6" y="37">1</text>
<text x="116.6" y="39.5">16</text>
<text x="123.7" y="40.6">TX1</text>
<text x="145.8" y="40.6">VIN</text>
<text x="154" y="39.5">15</text>
<text x="212.1" y="39.5">1</text>
<text x="212.1" y="37">2</text>
<text x="116.6" y="42">17</text>
<text x="116.6" y="44.6">18</text>
<text x="116.6" y="47.1">19</text>
<text x="123.7" y="43.1">RX0</text>
<text x="123.7" y="45.7">RESET</text>
<text x="142.2" y="45.7">RESET</text>
<text x="144.6" y="43.1">GND</text>
<text x="154" y="47.1">12</text>
<text x="154" y="44.6">13</text>
<text x="154" y="42">14</text>
<text x="116.6" y="49.6">20</text>
<text x="116.6" y="52.1">21</text>
<text x="123.7" y="48.2">GND</text>
<text x="123.7" y="50.7">D2</text>
<text x="123.7" y="53.3">D3</text>
<text x="146.7" y="53.3">A6</text>
<text x="146.7" y="50.7">A7</text>
<text x="146.7" y="48.2">5V</text>
<text x="154" y="52.1">10</text>
<text x="154" y="49.6">11</text>
<text x="116.6" y="54.7">22</text>
<text x="116.6" y="57.2">23</text>
<text x="116.6" y="59.7">24</text>
<text x="123.7" y="55.8">D4</text>
<text x="123.7" y="58.3">D5</text>
<text x="146.7" y="58.3">A4</text>
<text x="146.7" y="55.8">A5</text>
<text x="154" y="59.7">7</text>
<text x="154" y="57.2">8</text>
<text x="154" y="54.7">9</text>
<text x="116.6" y="62.3">25</text>
<text x="116.6" y="64.8">26</text>
<text x="123.7" y="60.8">D6</text>
<text x="123.7" y="63.4">D7</text>
<text x="123.7" y="65.9">D8</text>
<text x="146.7" y="65.9">A1</text>
<text x="146.7" y="63.4">A2</text>
<text x="146.7" y="60.8">A3</text>
<text x="154" y="64.8">5</text>
<text x="154" y="62.3">6</text>
<text x="32.6" y="69.8">13</text>
<text x="32.6" y="67.3">14</text>
<text x="116.6" y="67.3">27</text>
<text x="116.6" y="69.8">28</text>
<text x="123.7" y="68.4">D9</text>
<text x="123.7" y="70.9">D10</text>
<text x="143.6" y="71">AREF</text>
<text x="146.7" y="68.4">A0</text>
<text x="154" y="69.8">3</text>
<text x="154" y="67.3">4</text>
<text x="32.6" y="77.4">10</text>
<text x="32.6" y="74.9">11</text>
<text x="32.6" y="72.4">12</text>
<text x="116.6" y="72.4">29</text>
<text x="116.6" y="74.9">30</text>
<text x="123.7" y="73.5">D11</text>
<text x="123.7" y="76">D12</text>
<text x="145.4" y="76">D13</text>
<text x="145.5" y="73.5">3V3</text>
<text x="154" y="74.9">1</text>
<text x="154" y="72.4">2</text>
<text x="32.6" y="82.5">8</text>
<text x="32.6" y="79.9">9</text>
<text x="32.6" y="87.5">6</text>
<text x="32.6" y="85">7</text>
<text x="32.6" y="95.1">3</text>
<text x="32.6" y="92.6">4</text>
<text x="32.6" y="90.1">5</text>
<text x="32.6" y="100.2">1</text>
<text x="32.6" y="97.6">2</text>
<text x="117" y="100.2">VCC</text>
<text x="118.3" y="97.6">VM</text>
<text x="126.2" y="98.8">VM</text>
<text x="126.2" y="101.3">VCC</text>
<text x="137.6" y="98.8">PWMA</text>
<text x="141.1" y="101.3">AI2</text>
<text x="148.9" y="100.2">AI2</text>
<text x="148.9" y="97.6">PWMA</text>
<text x="224" y="97.6">1</text>
<text x="245" y="100.2">3</text>
<text x="113.4" y="102.7">GND@1</text>
<text x="117.7" y="105.2">A01</text>
<text x="117.7" y="107.8">A02</text>
<text x="126.2" y="103.8">GND</text>
<text x="126.2" y="106.3">A01</text>
<text x="138.1" y="106.4">/STBY</text>
<text x="141.1" y="103.8">AI1</text>
<text x="148.9" y="107.8">BI1</text>
<text x="148.9" y="105.2">/STBY</text>
<text x="148.9" y="102.7">AI1</text>
<text x="224" y="102.7">2</text>
<text x="117.7" y="110.3">B02</text>
<text x="117.7" y="112.8">B01</text>
<text x="126.2" y="108.9">A02</text>
<text x="126.2" y="111.4">B02</text>
<text x="126.2" y="113.9">B01</text>
<text x="137.6" y="113.9">PWMB</text>
<text x="141.1" y="111.4">BI2</text>
<text x="141.1" y="108.9">BI1</text>
<text x="148.9" y="112.8">PWMB</text>
<text x="148.9" y="110.3">BI2</text>
<text x="113.4" y="115.3">GND@2</text>
<text x="126.2" y="116.5">GND</text>
<text x="139.5" y="116.5">GND</text>
<text x="148.9" y="115.3">GND@3</text>
<text x="224" y="115.3">4</text>
<text x="245" y="117.9">6</text>
<text x="224" y="120.4">5</text>
<text x="32.6" y="135.6">6</text>
<text x="32.6" y="143.2">3</text>
<text x="32.6" y="140.6">4</text>
<text x="32.6" y="138.1">5</text>
<text x="224" y="140.6">9</text>
<text x="245" y="143.2">8</text>
<text x="32.6" y="148.2">1</text>
<text x="32.6" y="145.7">2</text>
<text x="222.8" y="145.7">10</text>
<text x="119.8" y="160.8">1</text>
<text x="126.7" y="160.8">8</text>
<text x="135" y="160.8">2</text>
<text x="141.9" y="160.8">7</text>
<text x="150.1" y="160.8">3</text>
<text x="157.1" y="160.8">6</text>
<text x="165.3" y="160.8">4</text>
<text x="172.2" y="160.8">5</text>
<text x="222.8" y="158.3">12</text>
<text x="245" y="160.8">11</text>
<text x="222.8" y="163.4">13</text>
<text x="32.6" y="173.5">4</text>
<text x="32.6" y="171">5</text>
<text x="32.6" y="168.4">6</text>
<text x="32.6" y="178.5">2</text>
<text x="32.6" y="176">3</text>
<text x="32.6" y="181.1">1</text>
</g>
<g font-size="1.4" fill="#505050">
<text x="44.1" y="30.2">TXD</text>
<text x="44.1" y="35.3">RXD</text>
<text x="44.1" y="32.8">GND</text>
<text x="44.1" y="37.8">5V</text>
<text x="104.7" y="40.4">TXD</text>
<text x="165.4" y="40.4">V_BATT</text>
<text x="259" y="40.4">V_BATT</text>
<text x="104.4" y="47.9">GND</text>
<text x="104.6" y="42.9">RXD</text>
<text x="104.9" y="45.4">N$1</text>
<text x="165.4" y="42.9">GND</text>
<text x="165.4" y="47.9">5V</text>
<text x="165.4" y="45.4">N$2</text>
<text x="97.9" y="53">RIGHT_CLK_A</text>
<text x="98.8" y="50.5">LEFT_CLK_A</text>
<text x="165.4" y="53">FUNCTION_SELECT</text>
<text x="165.4" y="50.5">BATTERY_VOLTS</text>
<text x="101.4" y="58.1">RIGHT_B</text>
<text x="102.3" y="55.5">LEFT_B</text>
<text x="165.4" y="58.1">SENSOR_4</text>
<text x="165.4" y="55.5">SENSOR_5</text>
<text x="99.9" y="65.6">RIGHT_DIR</text>
<text x="100.9" y="63.1">LEFT_DIR</text>
<text x="101.3" y="60.6">USER_IO</text>
<text x="165.4" y="65.6">SENSOR_1</text>
<text x="165.4" y="63.1">SENSOR_2</text>
<text x="165.4" y="60.6">SENSOR_3</text>
<text x="259" y="60.6">BATTERY_VOLTS</text>
<text x="44.1" y="70.7">GND</text>
<text x="44.1" y="68.2">5V</text>
<text x="98.9" y="70.7">RIGHT_PWM</text>
<text x="99.8" y="68.2">LEFT_PWM</text>
<text x="165.4" y="68.2">SENSOR_0</text>
<text x="165.4" y="70.7">N$3</text>
<text x="44.1" y="75.8">SENSOR_4</text>
<text x="44.1" y="73.2">SENSOR_5</text>
<text x="99.6" y="73.2">EMITTER_A</text>
<text x="99.6" y="75.8">EMITTER_B</text>
<text x="165.4" y="75.8">N$5</text>
<text x="165.4" y="73.2">3V3</text>
<text x="44.1" y="83.3">SENSOR_1</text>
<text x="44.1" y="80.8">SENSOR_2</text>
<text x="44.1" y="78.3">SENSOR_3</text>
<text x="44.1" y="88.4">EMITTER_B</text>
<text x="44.1" y="85.9">SENSOR_0</text>
<text x="44.1" y="96">GND</text>
<text x="44.1" y="93.4">USER_IO</text>
<text x="44.1" y="90.9">EMITTER_A</text>
<text x="44.1" y="98.5">5V</text>
<text x="44.1" y="101">3V3</text>
<text x="102.3" y="98.5">V_BATT</text>
<text x="105.8" y="101">5V</text>
<text x="165.4" y="98.5">LEFT_PWM</text>
<text x="165.4" y="101">/LEFT_DIR</text>
<text x="211.1" y="98.5">LEFT_A</text>
<text x="253.9" y="101">LEFT_CLK_A</text>
<text x="96.5" y="106.1">LEFT_MOTOR_1</text>
<text x="165.4" y="103.6">LEFT_DIR</text>
<text x="165.4" y="106.1">5V</text>
<text x="211.1" y="103.6">LEFT_B</text>
<text x="95.5" y="113.7">RIGHT_MOTOR_1</text>
<text x="95.5" y="111.2">RIGHT_MOTOR_2</text>
<text x="96.5" y="108.6">LEFT_MOTOR_2</text>
<text x="165.4" y="111.1">RIGHT_DIR</text>
<text x="165.4" y="113.7">RIGHT_PWM</text>
<text x="165.4" y="108.6">/RIGHT_DIR</text>
<text x="210.1" y="116.2">RIGHT_A</text>
<text x="256.5" y="118.7">RIGHT_CLK_A</text>
<text x="210.1" y="121.3">RIGHT_B</text>
<text x="41.6" y="136.4">LEFT_MOTOR_2</text>
<text x="41.6" y="139">LEFT_MOTOR_1</text>
<text x="41.6" y="141.5">5V</text>
<text x="214.5" y="141.5">5V</text>
<text x="41.6" y="149.1">GND</text>
<text x="41.6" y="146.5">LEFT_A</text>
<text x="41.6" y="144">LEFT_B</text>
<text x="209.6" y="146.5">LEFT_DIR</text>
<text x="253.9" y="144">/LEFT_DIR</text>
<text x="81.3" y="161.7">FUNCTION_SELECT</text>
<text x="214.5" y="159.2">5V</text>
<text x="253.9" y="161.7">/RIGHT_DIR</text>
<text x="208.6" y="164.2">RIGHT_DIR</text>
<text x="41.6" y="169.3">RIGHT_MOTOR_1</text>
<text x="41.6" y="171.8">RIGHT_MOTOR_2</text>
<text x="41.6" y="179.4">RIGHT_A</text>
<text x="41.6" y="176.9">RIGHT_B</text>
<text x="41.6" y="174.3">5V</text>
<text x="41.6" y="181.9">GND</text>
</g>
</svg>
